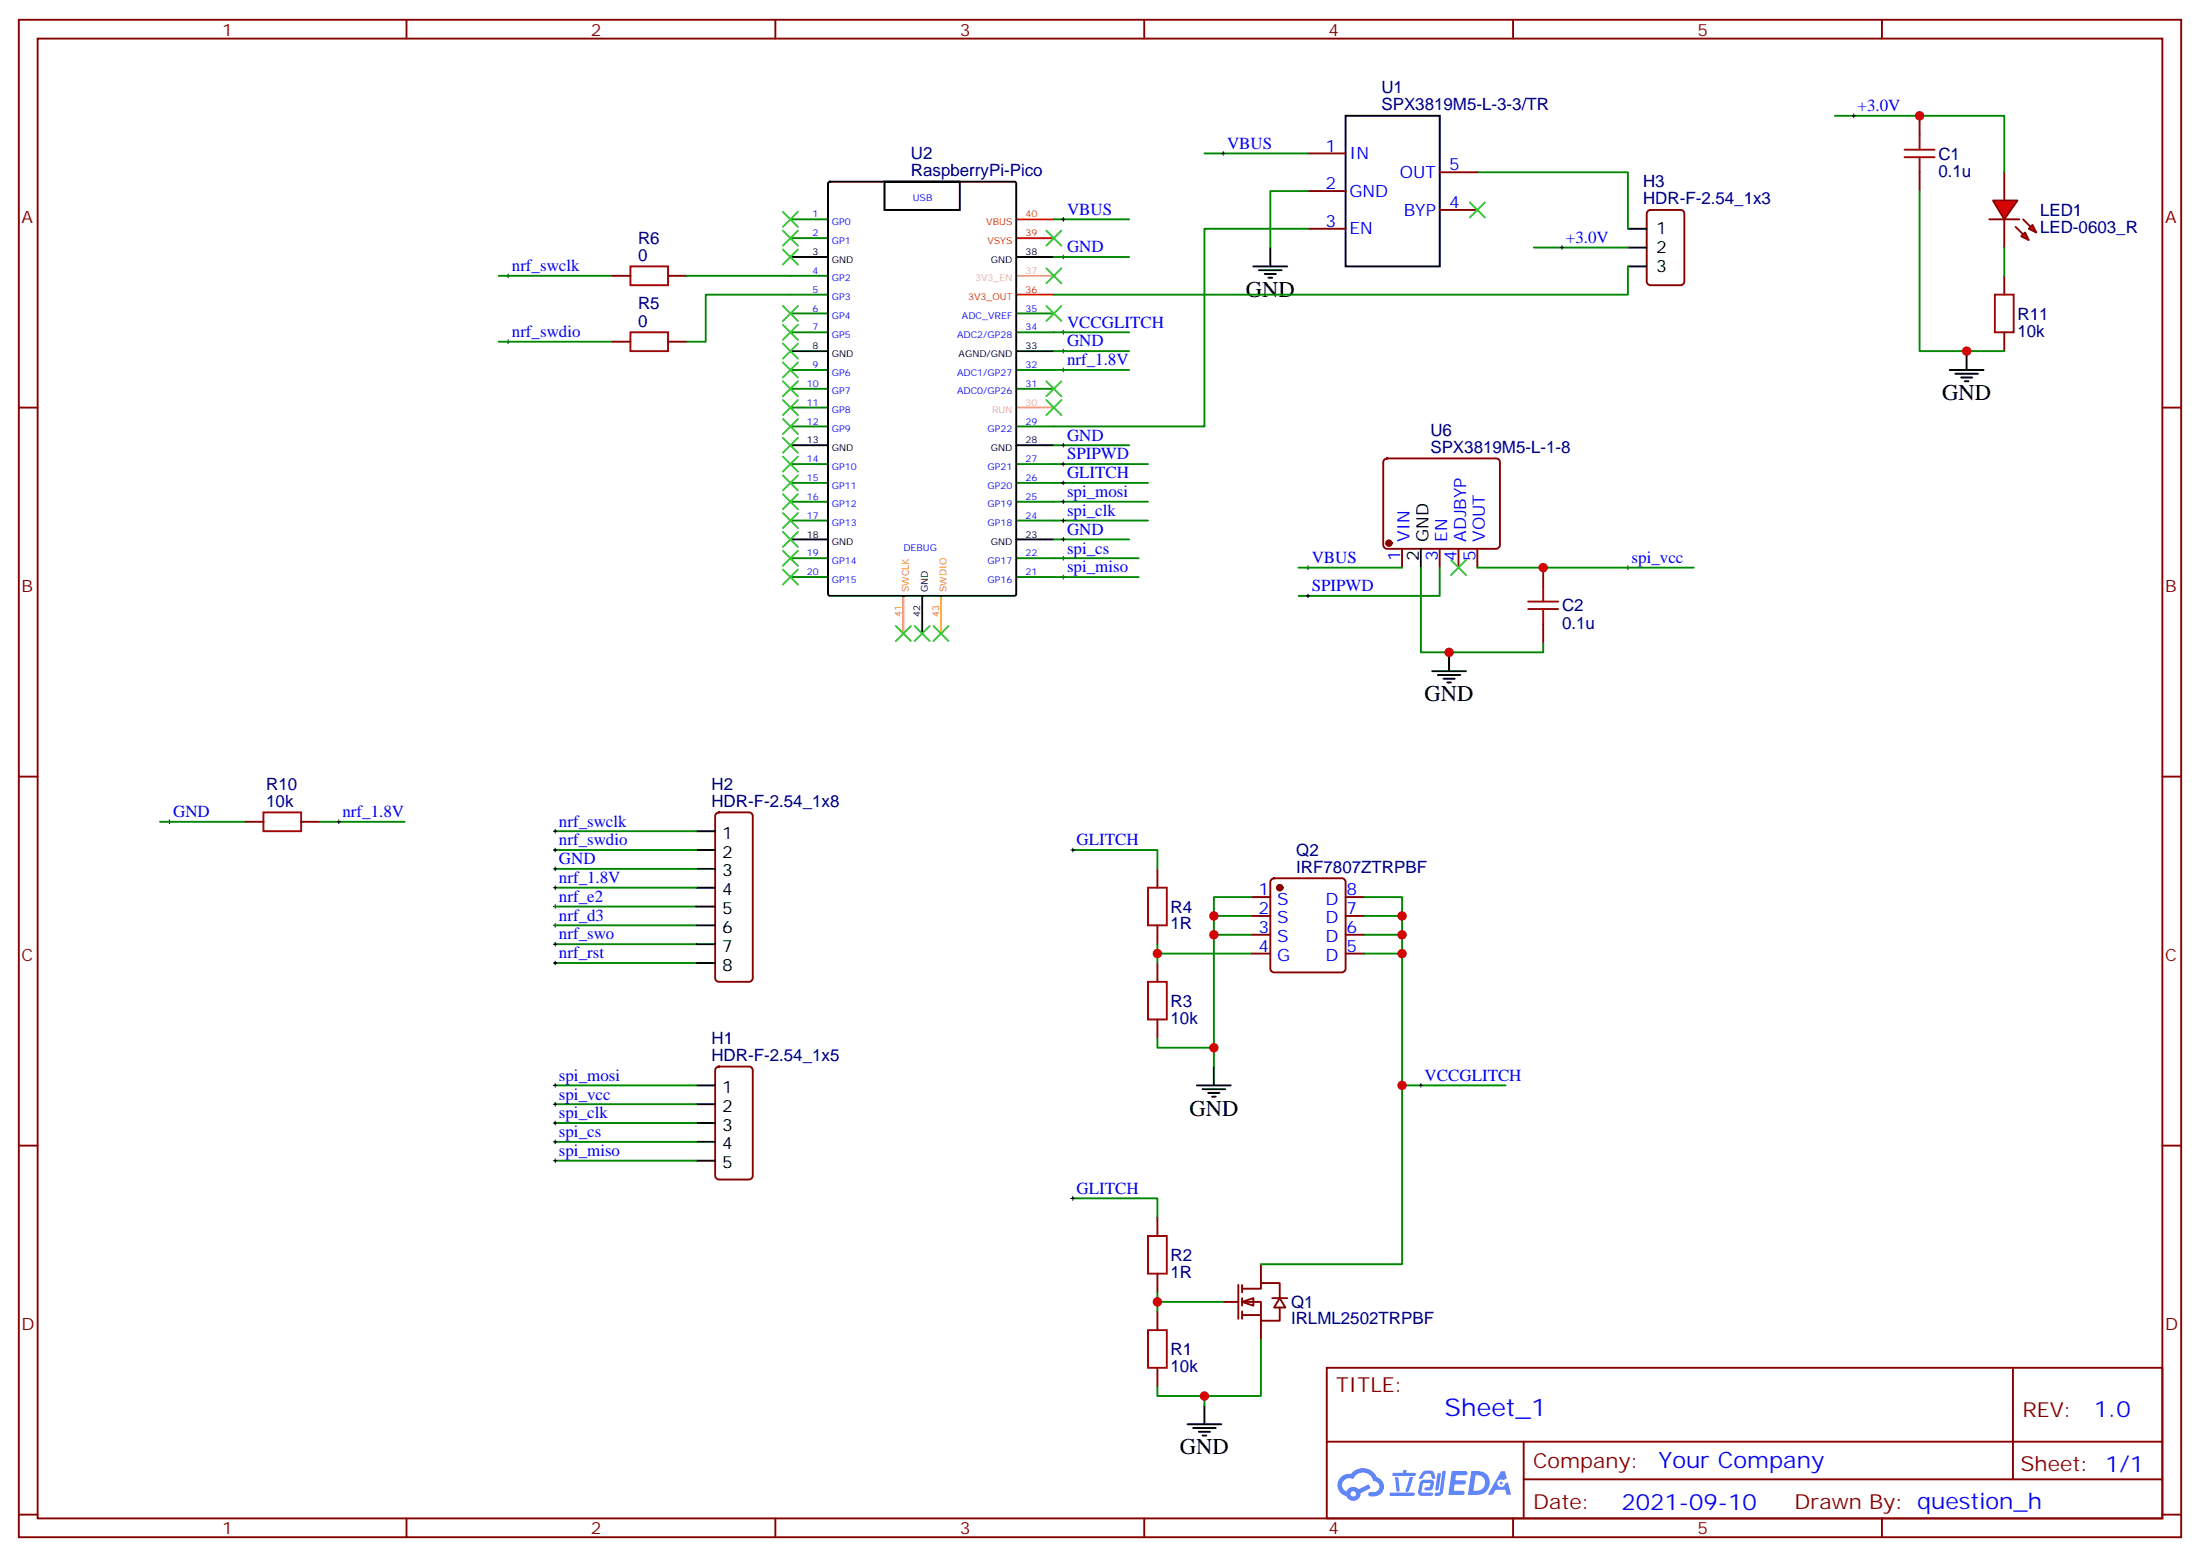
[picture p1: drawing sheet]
<svg xmlns="http://www.w3.org/2000/svg" width="412mm" height="292mm" viewBox="0 0 412 292" stroke-linecap="round" stroke-linejoin="round" font-family="sans-serif">
<g fill="none" stroke="#870000" stroke-width=".35">
<path d="M3.5 3.7h405.4v284.3h-405.4zM7.1 7.2h398.2v277.3h-398.2zM76.2 3.7v3.5M145.3 3.7v3.5M214.5 3.7v3.5M283.6 3.7v3.5M352.8 3.7v3.5M3.5 76.4h3.6M405.3 76.4h3.6M3.5 145.5h3.6M405.3 145.5h3.6M3.5 214.7h3.6"/>
<path d="M405.3 214.7h3.6M248.7 256.3h156.6v28.2h-156.6zM377.3 256.3v20.9M248.7 270.1h156.5M285.6 277.2h119.6M285.6 270.1v14.2M3.5 283.8h3.6M76.2 284.5v3.5M145.3 284.5v3.5M214.5 284.5v3.5M283.6 284.5v3.5M352.8 284.5v3.5"/>
<path d="M405.3 283.8h3.6"/>
</g>
<g fill="#5487ff">
<path d="M272.1 275.6h1.7a1.33 1.33 0 0 1 1.2 .2 .39 .39 0 0 1-.3 .6h-1.8l-.1 1h1.6a.4 .4 0 0 1 .4 .4 .4 .4 0 0 1-.4 .3h-1.7l-.2 1.2h.8a1.24 1.24 0 0 1 1.2 .2 .39 .39 0 0 1-.4 .6h-2.6z"/>
<path d="M281.4 275.7h.7l.4 1.3-.7 .3a.74 .74 0 0 0-1.1 .3 .74 .74 0 0 0 .5 1.1 .74 .74 0 0 0 .9-.7l.5-.3 .7 2.4h-.9l-.2-1h-1.9l-.5 1h-.9z"/>
<path d="M269.5 276.1h.6l-.4 2.9a.31 .31 0 0 1-.3 .3 .31 .31 0 0 1-.3-.3z"/>
<path d="M270.4 275.6h.6l-.5 4a.97 .97 0 0 1-1.6 .5l.2-.4h.6l.2-.2z"/>
<path d="M266.8 275.8l.4-.2h.9a.67 .67 0 0 1 .7 .5l.3 .8-.2 .2h-.4l-.3-.9h-.9l-.2 .1a.92 .92 0 0 1-1 .8l-.1-.2z"/>
<path d="M266.4 277.5l.5-.2h1.3a.6 .6 0 0 1 .6 .8l-.1 .4a.76 .76 0 0 1-.8 .8h-.6a.29 .29 0 0 1-.3-.4 .29 .29 0 0 1 .3-.2h.7l.2-.8h-1.4l-.4 1.7 1.9 .1a.29 .29 0 0 1 .3 .3 .29 .29 0 0 1-.3 .3h-2l-.4-.3-.1-.5 .3-1.6z"/>
<path d="M260.5 279.7h4.4a.3 .3 0 0 1 .3 .3 .3 .3 0 0 1-.3 .3h-4.3l-.1-.2z"/>
<path d="M264.3 276.8h.6l-.9 2.6a.31 .31 0 0 1-.3 .2 .31 .31 0 0 1-.2-.3z"/>
<path d="M261.5 276.8h.6l.3 2.4-.3 .3-.3-.2z"/>
<path d="M261.1 276h1.9l.2-.5h.5l-.1 .5h1.5a.29 .29 0 0 1 .3 .3 .29 .29 0 0 1-.3 .3h-3.9l-.2-.2z"/>
<path d="M275.8 275.6l-.6 4.5h1.4a2.27 2.27 0 0 0 2.7-2.3 2.27 2.27 0 0 0-2.7-2.2zM276.6 276.4a1.5 1.5 0 0 1 1.8 1.6 1.5 1.5 0 0 1-1.9 1.3h-.3z"/>
<path d="M251.4 276.8a2.09 2.09 0 0 0 1 3.5 1.37 1.37 0 0 0 1.5 .9 1.37 1.37 0 0 0 1.1-1.4l2-1-.5-.7-1.8 1a1.4 1.4 0 0 0-2.3 .4 1.32 1.32 0 0 1-.6-1.9 1.32 1.32 0 0 1 1.9-.4 1.98 1.98 0 0 1 2-1.3 1.98 1.98 0 0 1 1.8 1.6 1.03 1.03 0 0 1 1.1 1 1.03 1.03 0 0 1-1 1.1h-.6a.41 .41 0 0 0-.5 .3 .41 .41 0 0 0 .4 .5 1.91 1.91 0 0 0 2.3-1 1.91 1.91 0 0 0-.7-2.4l-.4-.2a2.84 2.84 0 0 0-4.8-.6h-.4a2.26 2.26 0 0 0-1.5 .6zM253.2 279.9a.52 .52 0 0 1 1 0 .52 .52 0 0 1-1 0z"/>
<circle cx="281.4" cy="277.9" r=".28"/>
</g>
<g fill="none" stroke="#060" stroke-width=".35">
<path d="M148.2 41.1h7M148.2 44.6h7M148.2 51.7h7M148.2 55.2h7M148.2 58.7h7M190.5 58.7h7.1M148.2 62.3h7M148.2 69.3h7M148.2 72.8h7M148.2 76.4h7M148.2 79.9h7M190.5 62.3h7.1"/>
<path d="M190.5 69.3h7.1M190.5 72.8h7.1M190.5 79.9h7.1M148.2 87h7M148.2 90.5h7M148.2 94h7M148.2 97.5h7M190.5 87h7.1M190.5 90.5h7.1M190.5 94h7.1M190.5 97.5h7.1M148.2 104.6h7"/>
<path d="M148.2 108.1h7M190.5 104.6h7.1M190.5 108.1h7.1"/>
</g>
<path d="M155.3 34.2l.3-.2h34.5l.4 .2v77.1l-.2 .3-34.7 .1-.3-.2zM165.8 34h14.1v5.3h-14.1zM148.2 48.2h7M190.5 48.2h7.1M148.2 65.8h7M190.5 65.8h7.1M148.2 83.4h7M190.5 83.4h7.1M148.2 101.1h7M172.9 111.7v7M190.5 101.1h7.1" fill="none" stroke="#000" stroke-width=".35"/>
<path d="M190.5 51.7h7.1M190.5 76.4h7.1" fill="none" stroke="#f99" stroke-width=".35"/>
<path d="M190.5 55.2h7.1M190.5 44.6h7.1M190.5 41.1h7.1" fill="none" stroke="#f00" stroke-width=".35"/>
<path d="M169.3 111.7v7M176.4 111.7v7" fill="none" stroke="#f90" stroke-width=".35"/>
<g fill="#fff" stroke="#870000" stroke-width=".35">
<path d="M232.8 243.9l2.1-.7v1.5z"/>
<path d="M239.9 243.2l1 1.8h-2.1z"/>
</g>
<g fill="none" stroke="#870000" stroke-width=".35">
<path d="M245.2 28.8h7M245.2 35.8h7M269.9 39.3h7M269.9 32.3h7M308.9 39.5l.5-.2h5.6a.71 .71 0 0 1 .7 .7v12.7a.76 .76 0 0 1-.7 .7h-5.6a.76 .76 0 0 1-.7-.7v-12.7zM245.2 42.9h7M375.7 51.7v3.5M375.7 62.3v3.5M45.9 154h3.5M56.4 154h3.6M134.3 152.4l.5-.2h5.6a.71 .71 0 0 1 .7 .7v30.4a.76 .76 0 0 1-.7 .7h-5.6a.76 .76 0 0 1-.7-.7v-30.4zM217 162.8v3.5"/>
<path d="M217 173.4v3.5M234.6 168.1h3.5M234.6 171.6h3.5M234.6 175.2h3.5M234.6 178.7h3.5M238.4 164.8l.4-.2h12.7a.71 .71 0 0 1 .7 .7v16.2a.76 .76 0 0 1-.7 .7h-12.7a.76 .76 0 0 1-.7-.7v-16.2zM252.2 168.1h3.6M252.2 171.6h3.6M252.2 175.2h3.6M252.2 178.7h3.6M217 180.4v3.6M217 191v3.6"/>
<path d="M134.3 200.1l.5-.3h5.6a.71 .71 0 0 1 .7 .8v19.7a.76 .76 0 0 1-.7 .7h-5.6a.76 .76 0 0 1-.7-.7v-19.7zM217 228.1v3.5M217 238.7v3.5M236.4 236.9v3.5M217 245.7v3.5M217 256.3v3.5M229.3 243.9h2.8M232.1 240.8v6.3M232.8 241.5h3.6v-1.1h3.5v2.8M232.8 243.9h3.6v3.6h3.5v-2.5M232.8 246.4h3.6M232.8 240.8v1.4"/>
<path d="M232.8 243.2v1.5M232.8 245.7v1.4M236.4 247.5v3.5M238.5 243.2h2.8"/>
</g>
<path d="M373.9 55.2h3.6v7.1h-3.6zM49.4 152.2h7v3.6h-7zM215.2 166.3h3.5v7.1h-3.5zM215.2 184h3.5v7h-3.5zM215.2 231.6h3.5v7.1h-3.5zM215.2 249.2h3.5v7.1h-3.5z" fill="none" stroke="#a10000" stroke-width=".35"/>
<g fill="none" stroke="#008700" stroke-width=".35">
<path d="M245.2 35.8h-7.1v10.6M276.9 32.3h28.3v10.6M197.6 48.2h14.1M245.2 42.9h-19.4v37h-28.2M287.5 46.4h17.7M305.2 49.9v5.3h-107.6M197.6 65.8h14.1M197.6 90.5h17.6M197.6 97.5h17.6M197.6 94h17.6M197.6 83.4h14.1M197.6 101.1h14.1"/>
<path d="M60 154h15.8M104.1 159.3h26.4M104.1 155.8h26.4M201.1 159.3h15.9v3.5M104.1 169.9h26.4M104.1 173.4h26.4M104.1 176.9h26.4M104.1 162.8h26.4M104.1 166.3h26.4M217 176.9v1.8M227.5 171.6h7.1M227.5 175.2h7.1"/>
<path d="M234.6 168.1h-7.1v31.7M234.6 178.7h-17.6v1.7M255.8 168.1h7v68.8h-26.4M255.8 171.6h7M255.8 175.2h7M255.8 178.7h7M104.1 180.4h26.4M217 194.6v1.7h10.5M104.1 203.4h26.4M104.1 206.9h26.4M104.1 210.4h26.4M104.1 214h26.4"/>
<path d="M104.1 217.5h26.4M262.8 203.4h19.4M201.1 224.5h15.9v3.6M217 242.2v3.5M217 243.9h12.3M236.4 251v10.6h-19.4v-1.8M225.8 261.6v1.7"/>
</g>
<g fill="none" stroke="#000" stroke-width=".35">
<path d="M252.2 21.7h17.7v28.2h-17.7zM234.9 49.9h6.4M236 50.6h4.2M237.1 51.3h2.1M237.8 52h.7M238.1 46.4v3.5M305.2 49.9h3.5M305.2 42.9h3.5M305.2 46.4h3.5M130.5 155.8h3.6M130.5 159.3h3.6M130.5 162.8h3.6"/>
<path d="M130.5 166.3h3.6M130.5 169.9h3.6M130.5 173.4h3.6M130.5 176.9h3.6M130.5 180.4h3.6M227.5 199.8v3.6M130.5 203.4h3.6M130.5 206.9h3.6M130.5 210.4h3.6M130.5 214h3.6M130.5 217.5h3.6M224.4 203.4h6.3"/>
<path d="M225.4 204.1h4.3M226.5 204.8h2.1M227.2 205.5h.7M222.6 266.9h6.4M223.7 267.6h4.2M224.7 268.3h2.1M225.4 269h.7M225.8 263.3v3.6"/>
</g>
<g fill="none" stroke="#000" stroke-width=".19">
<path d="M199 48.2h.7M199.3 47.8v.7M292.5 46.4h.7M292.8 46v.7M199 65.8h.7M199.3 65.4v.7M199 83.4h.7M199.3 83.1v.7M199 101.1h.7M199.3 100.7v.7M31.4 154h.7M31.7 153.6v.7"/>
<path d="M63.1 154h.8M63.5 153.6v.7M103.7 159.3h.7M103.7 155.8h.7M104.1 155.4v.7M104.1 158.9v.7M200.7 159.3h.7M201.1 158.9v.7M103.7 169.9h.7M103.7 173.4h.7M103.7 166.3h.7M103.7 162.8h.7"/>
<path d="M103.7 176.9h.7M104.1 162.5v.7M104.1 166v.7M104.1 169.5v.7M104.1 173v.7M104.1 176.6v.7M103.7 180.4h.7M104.1 180.1v.7M266 203.4h.7M266.3 203v.7M200.7 224.5h.7M201.1 224.2v.7"/>
</g>
<circle cx="239.9" cy="166.3" r=".53" fill="#870000" stroke="#870000" stroke-width=".35"/>
<g fill="none" stroke="#3c3" stroke-width=".35">
<path d="M146.8 39.7l2.8 2.8M149.6 39.7l-2.8 2.8M146.8 57.3l2.8 2.8M146.8 46.7l2.8 2.9M146.8 43.2l2.8 2.8M149.6 57.3l-2.8 2.8M149.6 46.7l-2.8 2.9M149.6 43.2l-2.8 2.8M196.1 57.3l2.9 2.8M196.1 43.2l2.9 2.8M199 57.3l-2.9 2.8M199 43.2l-2.9 2.8"/>
<path d="M146.8 78.5l2.8 2.8M146.8 75l2.8 2.8M146.8 71.4l2.8 2.9M146.8 67.9l2.8 2.8M146.8 64.4l2.8 2.8M146.8 60.9l2.8 2.8M149.6 78.5l-2.8 2.8M149.6 75l-2.8 2.8M149.6 71.4l-2.8 2.9M149.6 67.9l-2.8 2.8M149.6 64.4l-2.8 2.8M149.6 60.9l-2.8 2.8"/>
<path d="M196.1 75l2.9 2.8M196.1 71.4l2.9 2.9M199 75l-2.9 2.8M199 71.4l-2.9 2.9M146.8 99.7l2.8 2.8M146.8 96.1l2.8 2.9M146.8 92.6l2.8 2.8M146.8 89.1l2.8 2.8M146.8 85.5l2.8 2.9M146.8 82l2.8 2.8M149.6 99.7l-2.8 2.8M149.6 96.1l-2.8 2.9"/>
<path d="M149.6 92.6l-2.8 2.8M149.6 89.1l-2.8 2.8M149.6 85.5l-2.8 2.9M149.6 82l-2.8 2.8M146.8 106.7l2.8 2.8M146.8 103.2l2.8 2.8M149.6 106.7l-2.8 2.8M149.6 103.2l-2.8 2.8M167.9 117.3l2.8 2.8M170.7 117.3l-2.8 2.8M171.4 117.3l2.9 2.8M174.3 117.3l-2.9 2.8"/>
<path d="M175 117.3l2.8 2.8M177.8 117.3l-2.8 2.8"/>
</g>
<g fill="#f00" stroke="#870000" stroke-width=".35">
<path d="M373.6 37.6h4.6l-2.5 3.5z"/>
<path d="M372.9 41.1h5.6z"/>
</g>
<g fill="#870000" stroke="#870000" stroke-width=".35">
<path d="M379.2 41.1l1.4 1.4z"/>
<path d="M377.8 42.5l1.4 1.4z"/>
</g>
<g fill="#f00" stroke="#870000" stroke-width=".35">
<path d="M380.3 42.9l.7-.7 .7 1.4z"/>
<path d="M378.9 44.3l.7-.7 .7 1.4z"/>
</g>
<g fill="none" stroke="#870000" stroke-width=".35">
<path d="M359.8 21.7v3.5M359.8 32.3v3.5M375.7 32.3v5.3M114.7 51.7h3.5M125.2 51.7h3.6M375.7 41.1v5.3M114.7 64h3.5M125.2 64h3.6M259.5 86.1l.5-.2h20.5a.71 .71 0 0 1 .7 .7v15.5a.76 .76 0 0 1-.7 .7h-20.5a.76 .76 0 0 1-.7-.7v-15.5zM262.8 102.8v3.6M269.9 102.8v3.6M273.4 102.8v3.6"/>
<path d="M276.9 102.8v3.6M289.3 106.4v3.5M289.3 116.9v3.6"/>
</g>
<path d="M365.5 69.3h6.3M366.5 70h4.3M367.6 70.7h2.1M368.3 71.4h.7M368.7 65.8v3.5M266.3 102.8v3.6M268.5 125.8h6.3M269.5 126.5h4.3M270.6 127.2h2.1M271.3 127.9h.7M271.6 122.2v3.6" fill="none" stroke="#000" stroke-width=".35"/>
<g fill="none" stroke="#008700" stroke-width=".35">
<path d="M225.8 28.8h19.4M344 21.7h31.7v10.6M359.8 35.8v30h15.9M93.5 51.7h21.2M128.8 51.7h19.4M148.2 55.2h-15.9v8.8h-3.5M197.6 41.1h14.1M375.7 46.4v5.3M93.5 64h21.2M197.6 62.3h14.1M197.6 69.3h14.1M197.6 87h17.6"/>
<path d="M197.6 104.6h15.8M197.6 108.1h15.8M243.4 106.4h19.4M266.3 106.4v15.8h23v-1.7M269.9 106.4v5.3h-26.5M276.9 106.4h40.6M30 154h15.9"/>
</g>
<g fill="none" stroke="#000" stroke-width=".19">
<path d="M229 28.8h.7M229.3 28.4v.7M347.1 21.7h.7M347.5 21.3v.7M94.9 51.7h.7M95.2 51.3v.7M199 41.1h.7M199.3 40.7v.8M94.9 64h.7M95.2 63.7v.7M199 62.3h.7M199 69.3h.7"/>
<path d="M199.3 61.9v.7M199.3 69v.7M199 94h.7M199 97.5h.7M199 87h.7M199 90.5h.7M199.3 86.6v.7M199.3 90.1v.7M199.3 93.7v.7M199.3 97.2v.7M199 108.1h.7M199 104.6h.7"/>
<path d="M199.3 104.2v.8M199.3 107.8v.7M244.8 106.4h.7M244.8 111.7h.7M245.2 106v.7M245.2 111.3v.7M304.8 106.4h.7M305.2 106v.7M103.7 217.5h.7M103.7 214h.7M103.7 210.4h.7M103.7 203.4h.7"/>
<path d="M103.7 206.9h.7M104.1 203v.7M104.1 206.6v.7M104.1 210.1v.7M104.1 213.6v.7M104.1 217.1v.7"/>
</g>
<circle cx="260.3" cy="101.8" r=".53" fill="#870000" stroke="#870000" stroke-width=".35"/>
<path d="M357 28h5.7M357 29.5h5.7M359.8 25.2v2.8M359.8 29.5v2.8M118.2 49.9h7v3.5h-7zM118.2 62.3h7v3.5h-7zM286.5 112.7h5.6M286.5 114.1h5.6M289.3 109.9v2.8M289.3 114.1v2.8" fill="none" stroke="#a10000" stroke-width=".35"/>
<path d="M275.5 37.9l2.8 2.8M278.3 37.9l-2.8 2.8M196.1 50.3l2.9 2.8M199 50.3l-2.9 2.8M272 105l2.8 2.8M274.8 105l-2.8 2.8" fill="none" stroke="#3c3" stroke-width=".35"/>
<g fill="#c00">
<circle cx="217" cy="243.9" r=".88"/>
<circle cx="225.8" cy="261.6" r=".88"/>
<circle cx="227.5" cy="171.6" r=".88"/>
<circle cx="227.5" cy="175.2" r=".88"/>
<circle cx="227.5" cy="196.3" r=".88"/>
<circle cx="217" cy="178.7" r=".88"/>
<circle cx="262.8" cy="171.6" r=".88"/>
<circle cx="262.8" cy="175.2" r=".88"/>
<circle cx="262.8" cy="178.7" r=".88"/>
<circle cx="262.8" cy="203.4" r=".88"/>
<circle cx="359.8" cy="21.7" r=".88"/>
<circle cx="368.7" cy="65.8" r=".88"/>
<circle cx="271.6" cy="122.2" r=".88"/>
<circle cx="289.3" cy="106.4" r=".88"/>
</g>
<text font-size="4.6" fill="#00f" x="270.8" y="265.3">Sheet_1</text>
<g font-size="4.2">
<text x="233.5" y="55.6">GND</text>
<text x="364.1" y="75">GND</text>
<text x="267.1" y="131.4">GND</text>
<text x="223" y="209">GND</text>
<text x="221.2" y="272.5">GND</text>
</g>
<g font-size="4.2" fill="#00f">
<text x="392.5" y="265.6">1.0</text>
<text x="310.9" y="275.1">Your Company</text>
<text x="304" y="282.9">2021-09-10</text>
</g>
<g font-size="3.9" fill="#800">
<text x="250.5" y="260.9">TITLE:</text>
<text x="379.1" y="265.6">REV:</text>
<text x="287.4" y="275.1">Company:</text>
<text x="378.7" y="275.7">Sheet: 1/1</text>
<text x="287.4" y="282.8">Date:</text>
<text x="336.4" y="282.8">Drawn By: question_h</text>
</g>
<g font-size="3.2" fill="#800">
<text x="41.6" y="6.7">1</text>
<text x="110.8" y="6.7">2</text>
<text x="179.9" y="6.7">3</text>
<text x="249.1" y="6.7">4</text>
<text x="318.2" y="6.7">5</text>
<text x="4.1" y="41.8">A</text>
<text x="405.9" y="41.8">A</text>
<text x="4.1" y="110.9">B</text>
<text x="405.9" y="110.9">B</text>
<text x="4.1" y="180.1">C</text>
<text x="405.9" y="180.1">C</text>
<text x="4.1" y="249.2">D</text>
<text x="405.9" y="249.2">D</text>
<text x="41.6" y="287.5">1</text>
<text x="110.8" y="287.5">2</text>
<text x="179.9" y="287.5">3</text>
<text x="249.1" y="287.5">4</text>
<text x="318.2" y="287.5">5</text>
</g>
<g font-size="3.2" fill="#000080">
<text x="259" y="17.5">U1</text>
<text x="258.9" y="20.6">SPX3819M5-L-3-3/TR</text>
<text x="170.8" y="29.8">U2</text>
<text x="363.4" y="29.9">C1</text>
<text x="170.8" y="33">RaspberryPi-Pico</text>
<text x="308" y="35.1">H3</text>
<text x="363.4" y="33.1">0.1u</text>
<text x="308" y="38.3">HDR-F-2.54_1x3</text>
<text x="382.4" y="40.5">LED1</text>
<text x="119.6" y="45.6">R6</text>
<text x="382.4" y="43.7">LED-0603_R</text>
<text x="119.6" y="48.9">0</text>
<text x="119.6" y="58">R5</text>
<text x="378.2" y="59.9">R11</text>
<text x="119.6" y="61.2">0</text>
<text x="378.2" y="63.1">10k</text>
<text x="268.1" y="81.7">U6</text>
<text x="268.1" y="84.8">SPX3819M5-L-1-8</text>
<text x="292.8" y="117.8">0.1u</text>
<text x="292.8" y="114.6">C2</text>
<text x="49.9" y="148">R10</text>
<text x="133.4" y="148.1">H2</text>
<text x="49.9" y="151.2">10k</text>
<text x="133.4" y="151.2">HDR-F-2.54_1x8</text>
<text x="243" y="160.3">Q2</text>
<text x="243" y="163.5">IRF7807ZTRPBF</text>
<text x="219.4" y="171">R4</text>
<text x="219.4" y="174.2">1R</text>
<text x="219.4" y="191.8">10k</text>
<text x="219.4" y="188.7">R3</text>
<text x="133.4" y="195.6">H1</text>
<text x="133.4" y="198.8">HDR-F-2.54_1x5</text>
<text x="219.4" y="239.4">1R</text>
<text x="219.4" y="236.3">R2</text>
<text x="242" y="245.1">Q1</text>
<text x="242" y="248.1">IRLML2502TRPBF</text>
<text x="219.4" y="257.1">10k</text>
<text x="219.4" y="253.9">R1</text>
</g>
<g font-size="3.2" fill="#00f">
<text x="348.2" y="20.8">+3.0V</text>
<text x="230" y="27.9">VBUS</text>
<text x="248.5" y="28.4">1</text>
<text x="252.9" y="29.8">IN</text>
<text x="248.5" y="35.5">2</text>
<text x="262.4" y="33.3">OUT</text>
<text x="271.6" y="31.9">5</text>
<text x="200" y="40.2">VBUS</text>
<text x="252.9" y="36.9">GND</text>
<text x="263.1" y="40.4">BYP</text>
<text x="271.6" y="39">4</text>
<text x="200" y="47.3">GND</text>
<text x="248.5" y="42.5">3</text>
<text x="252.9" y="43.9">EN</text>
<text x="293.5" y="45.5">+3.0V</text>
<text x="96" y="50.8">nrf_swclk</text>
<text x="96" y="63.1">nrf_swdio</text>
<text x="200" y="64.9">GND</text>
<text x="200" y="61.4">VCCGLITCH</text>
<text x="200" y="68.4">nrf_1.8V</text>
<text x="200" y="82.6">GND</text>
<text x="200" y="86.1">SPIPWD</text>
<text x="200" y="89.6">GLITCH</text>
<text x="200" y="93.1">spi_mosi</text>
<text x="200" y="100.2">GND</text>
<text x="200" y="96.7">spi_clk</text>
<text x="264.2" y="101.5" transform="rotate(-90 264.2 101.5)">VIN</text>
<text x="271.3" y="101.5" transform="rotate(-90 271.3 101.5)">EN</text>
<text x="274.8" y="101.5" transform="rotate(-90 274.8 101.5)">ADJBYP</text>
<text x="278.3" y="101.5" transform="rotate(-90 278.3 101.5)">VOUT</text>
<text x="200" y="107.2">spi_miso</text>
<text x="200" y="103.7">spi_cs</text>
<text x="245.9" y="105.5">VBUS</text>
<text x="262.5" y="105" transform="rotate(-90 262.5 105)">1</text>
<text x="269.5" y="105" transform="rotate(-90 269.5 105)">3</text>
<text x="273" y="105" transform="rotate(-90 273 105)">4</text>
<text x="276.6" y="105" transform="rotate(-90 276.6 105)">5</text>
<text x="305.9" y="105.5">spi_vcc</text>
<text x="245.9" y="110.8">SPIPWD</text>
<text x="32.5" y="153.1">GND</text>
<text x="64.2" y="153.1">nrf_1.8V</text>
<text x="104.8" y="154.9">nrf_swclk</text>
<text x="104.8" y="161.9">GND</text>
<text x="104.8" y="158.4">nrf_swdio</text>
<text x="201.8" y="158.4">GLITCH</text>
<text x="104.8" y="165.5">nrf_1.8V</text>
<text x="235.9" y="167.7">1</text>
<text x="252.4" y="167.7">8</text>
<text x="104.8" y="169">nrf_e2</text>
<text x="104.8" y="172.5">nrf_d3</text>
<text x="235.9" y="171.3">2</text>
<text x="239.4" y="169.5">S</text>
<text x="239.4" y="173">S</text>
<text x="248.5" y="173">D</text>
<text x="248.5" y="169.5">D</text>
<text x="252.4" y="171.3">7</text>
<text x="104.8" y="176">nrf_swo</text>
<text x="104.8" y="179.6">nrf_rst</text>
<text x="235.9" y="174.8">3</text>
<text x="235.9" y="178.3">4</text>
<text x="239.4" y="176.6">S</text>
<text x="248.5" y="176.6">D</text>
<text x="252.4" y="178.3">5</text>
<text x="252.4" y="174.8">6</text>
<text x="239.4" y="180.1">G</text>
<text x="248.5" y="180.1">D</text>
<text x="104.8" y="202.5">spi_mosi</text>
<text x="267.1" y="202.5">VCCGLITCH</text>
<text x="104.8" y="209.6">spi_clk</text>
<text x="104.8" y="206">spi_vcc</text>
<text x="104.8" y="213.1">spi_cs</text>
<text x="104.8" y="216.6">spi_miso</text>
<text x="201.8" y="223.7">GLITCH</text>
</g>
<g font-size="3.2">
<text x="310.4" y="43.9">1</text>
<text x="310.4" y="47.4">2</text>
<text x="310.4" y="51">3</text>
<text x="267.8" y="101.5" transform="rotate(-90 267.8 101.5)">GND</text>
<text x="266" y="105" transform="rotate(-90 266 105)">2</text>
<text x="135.4" y="157.2">1</text>
<text x="135.4" y="160.7">2</text>
<text x="135.4" y="164.2">3</text>
<text x="135.4" y="167.7">4</text>
<text x="135.4" y="171.3">5</text>
<text x="135.4" y="174.8">6</text>
<text x="135.4" y="178.3">7</text>
<text x="135.4" y="181.9">8</text>
<text x="135.4" y="204.8">1</text>
<text x="135.4" y="208.3">2</text>
<text x="135.4" y="211.8">3</text>
<text x="135.4" y="215.4">4</text>
<text x="135.4" y="218.9">5</text>
</g>
<g font-size="1.8" fill="#00f">
<text x="152.3" y="40.7">1</text>
<text x="171.1" y="37.6">USB</text>
<text x="152.3" y="44.3">2</text>
<text x="155.9" y="42.2">GP0</text>
<text x="155.9" y="45.7">GP1</text>
<text x="152.3" y="51.3">4</text>
<text x="155.9" y="52.7">GP2</text>
<text x="152.3" y="54.9">5</text>
<text x="152.3" y="58.4">6</text>
<text x="155.9" y="56.3">GP3</text>
<text x="155.9" y="59.8">GP4</text>
<text x="180.3" y="59.8">ADC_VREF</text>
<text x="192.3" y="58.4">35</text>
<text x="152.3" y="61.9">7</text>
<text x="155.9" y="63.3">GP5</text>
<text x="179.4" y="63.3">ADC2/GP28</text>
<text x="192.3" y="61.9">34</text>
<text x="152.3" y="69">9</text>
<text x="155.9" y="70.4">GP6</text>
<text x="179.4" y="70.4">ADC1/GP27</text>
<text x="192.3" y="69">32</text>
<text x="151.2" y="72.5">10</text>
<text x="151.2" y="76">11</text>
<text x="155.9" y="73.9">GP7</text>
<text x="155.9" y="77.4">GP8</text>
<text x="179.4" y="73.9">ADC0/GP26</text>
<text x="192.3" y="72.5">31</text>
<text x="151.2" y="79.6">12</text>
<text x="155.9" y="81">GP9</text>
<text x="185.1" y="81">GP22</text>
<text x="192.3" y="79.6">29</text>
<text x="151.2" y="86.6">14</text>
<text x="155.9" y="88">GP10</text>
<text x="185.1" y="88">GP21</text>
<text x="192.3" y="86.6">27</text>
<text x="151.2" y="90.1">15</text>
<text x="151.2" y="93.7">16</text>
<text x="155.9" y="91.5">GP11</text>
<text x="155.9" y="95.1">GP12</text>
<text x="185.1" y="95.1">GP19</text>
<text x="185.1" y="91.5">GP20</text>
<text x="192.3" y="93.7">25</text>
<text x="192.3" y="90.1">26</text>
<text x="151.2" y="97.2">17</text>
<text x="155.9" y="98.6">GP13</text>
<text x="185.1" y="98.6">GP18</text>
<text x="192.3" y="97.2">24</text>
<text x="151.2" y="104.2">19</text>
<text x="151.2" y="107.8">20</text>
<text x="155.9" y="105.7">GP14</text>
<text x="169.3" y="103.2">DEBUG</text>
<text x="185.1" y="105.7">GP17</text>
<text x="192.3" y="107.8">21</text>
<text x="192.3" y="104.2">22</text>
<text x="155.9" y="109.2">GP15</text>
<text x="185.1" y="109.2">GP16</text>
</g>
<g font-size="1.8" fill="#f00">
<text x="192.3" y="40.7">40</text>
<text x="184.9" y="42.2">VBUS</text>
<text x="185.1" y="45.7">VSYS</text>
<text x="192.3" y="44.3">39</text>
<text x="181.5" y="56.3">3V3_OUT</text>
<text x="192.3" y="54.9">36</text>
</g>
<g font-size="1.8">
<text x="152.3" y="47.8">3</text>
<text x="192.3" y="47.8">38</text>
<text x="155.9" y="49.2">GND</text>
<text x="185.7" y="49.2">GND</text>
<text x="152.3" y="65.4">8</text>
<text x="192.3" y="65.4">33</text>
<text x="155.9" y="66.9">GND</text>
<text x="179.7" y="66.9">AGND/GND</text>
<text x="151.2" y="83.1">13</text>
<text x="192.3" y="83.1">28</text>
<text x="155.9" y="84.5">GND</text>
<text x="185.7" y="84.5">GND</text>
<text x="151.2" y="100.7">18</text>
<text x="192.3" y="100.7">23</text>
<text x="155.9" y="102.1">GND</text>
<text x="185.7" y="102.1">GND</text>
<text x="173.9" y="110.9" transform="rotate(-90 173.9 110.9)">GND</text>
<text x="172.5" y="115.7" transform="rotate(-90 172.5 115.7)">42</text>
</g>
<g font-size="1.8" fill="#f99">
<text x="182.8" y="52.7">3V3_EN</text>
<text x="192.3" y="51.3">37</text>
<text x="186" y="77.4">RUN</text>
<text x="192.3" y="76">30</text>
</g>
<g font-size="1.8" fill="#f90">
<text x="170.4" y="110.9" transform="rotate(-90 170.4 110.9)">SWCLK</text>
<text x="177.4" y="110.9" transform="rotate(-90 177.4 110.9)">SWDIO</text>
<text x="169" y="115.7" transform="rotate(-90 169 115.7)">41</text>
<text x="176" y="115.7" transform="rotate(-90 176 115.7)">43</text>
</g>
</svg>
